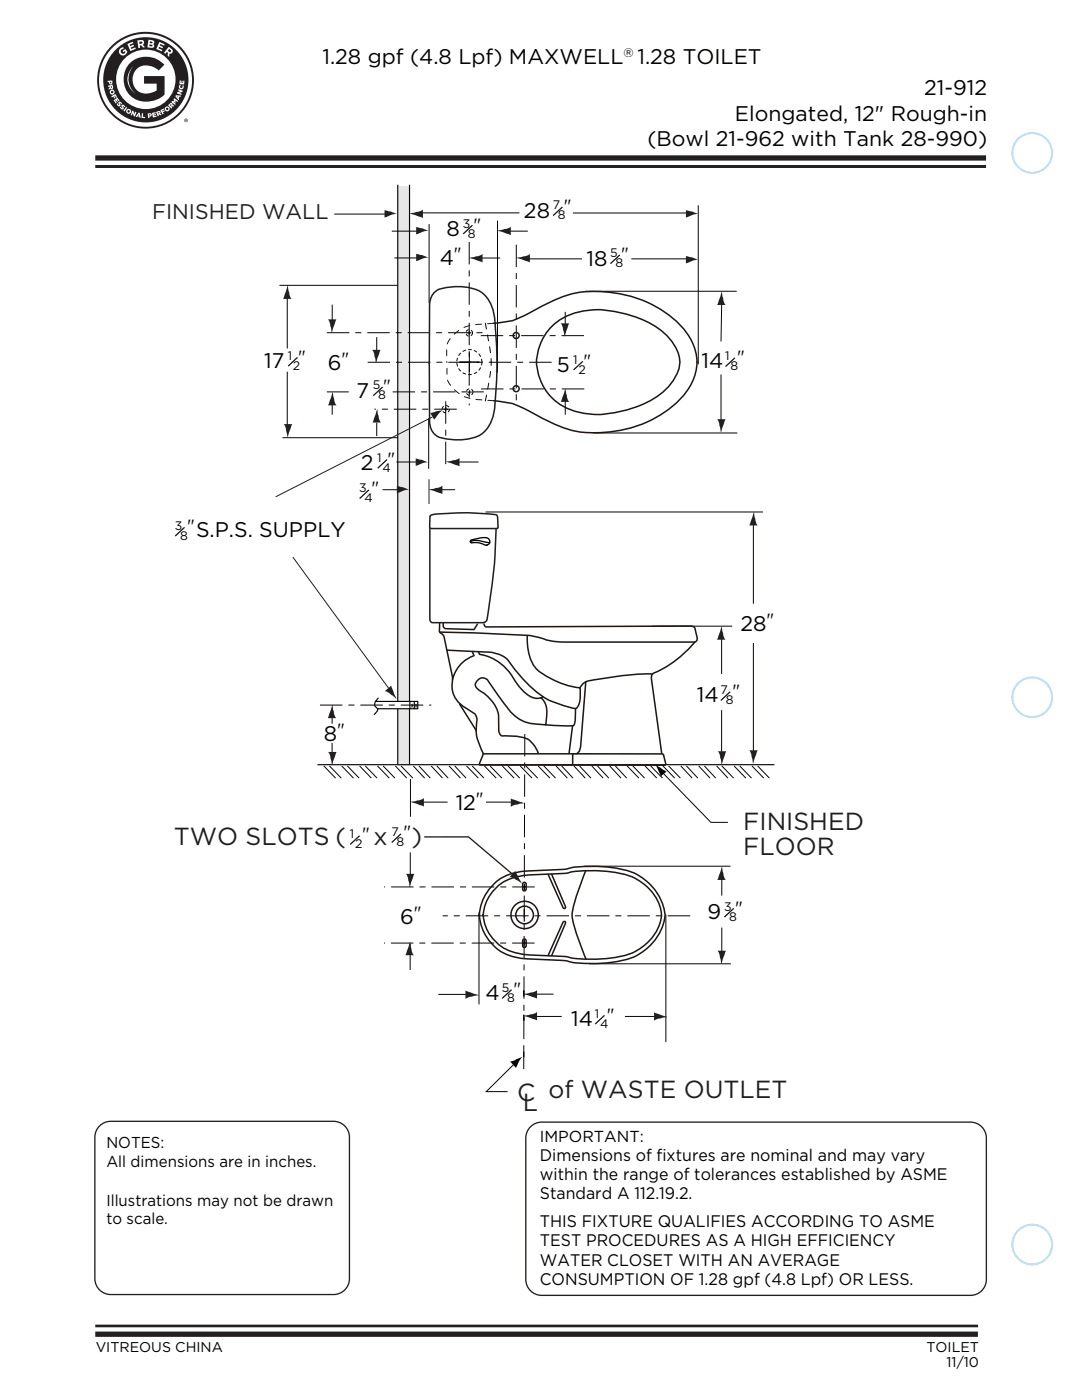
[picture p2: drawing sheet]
<svg xmlns="http://www.w3.org/2000/svg" width="216mm" height="279mm" viewBox="0 0 216 279" stroke-linecap="round" stroke-linejoin="round" font-family="sans-serif">
<g fill="none" stroke="#b9e1f7" stroke-width=".35">
<circle cx="206" cy="30.5" r="4"/>
<circle cx="206" cy="139.1" r="4"/>
<circle cx="206" cy="248.4" r="4"/>
</g>
<path d="M79.4 37.1h2.4v115.8h-2.4z" fill="#e6e7e6"/>
<g fill="none" stroke="#050504" stroke-width=".2">
<path d="M55.7 56.9h23.6M57.3 57.7v11.8M66.7 42.7h10.9M78.2 46.1h5.8M83.7 42.5h19.9M85.6 44.7v15.8M99.3 44v30.3M105.1 51.7h11M114.3 42.5h23M116.8 58.1h30.2M126 51.7h11.2M139.3 41v31.7"/>
<path d="M144 59.4l-.1 8.7M57.3 74.2v12.3M66.3 60.8v3.6M66.3 79.1v3.7M112.8 62.2v4.2M112.8 78.5v4.3M143.9 74.7v10M56.4 87.4h23M76.3 97.7h4.1M79.1 92.2h5M86.7 97.7h4.1M91.4 92.2h4.1"/>
<path d="M118.4 86.4h28.7M130.1 125h16M144 126.7v7.8M64.6 152.9l2.4 2.4M65.7 152.9l2.4 2.4M66.3 142.1v2.3M66.3 148.3v2.3M68.2 152.9l2.3 2.4M69.3 152.9l2.4 2.4M71.8 152.9l2.3 2.4M72.9 152.9l2.3 2.4M75.3 152.9l2.4 2.4"/>
<path d="M76.5 152.9l2.3 2.4M78.9 152.9l2.3 2.4M80 152.9l2.4 2.4M82.5 152.9l2.2 2.4M83.6 152.9l2.3 2.4M86 152.9l2.3 2.4M87.2 152.9l2.2 2.4M89.6 152.9l2.3 2.4M90.7 152.9l2.3 2.4M93.1 152.9l2.3 2.4M94.2 152.9l2.4 2.4M96.7 152.9l2.3 2.4"/>
<path d="M97.8 152.9l2.3 2.4M100.2 152.9l2.4 2.4M101.4 152.9l2.3 2.4M103.8 152.9l2.4 2.4M104.9 152.9l2.4 2.4M107.4 152.9l2.3 2.4M108.5 152.9l2.4 2.4M110.9 152.9l2.3 2.4M112.1 152.9l2.2 2.4M114.5 152.9l2.3 2.4M115.6 152.9l2.3 2.4M118.1 152.9l2.2 2.4"/>
<path d="M119.2 152.9l2.3 2.4M121.7 152.9l2.2 2.4M122.8 152.9l2.3 2.4M125.1 152.9l2.4 2.4M126.3 152.9l2.3 2.4M128.7 152.9l2.4 2.4M129.8 152.9l2.4 2.4M132.3 152.9l2.3 2.4M133.4 152.9l2.4 2.4M135.8 152.9l2.3 2.4M137 152.9l2.2 2.4M139.4 152.9l2.3 2.4"/>
<path d="M140.6 152.9l2.2 2.4M143 152.9l2.3 2.4M144 141.7v8.9M144 152.9l2.4 2.4M146.5 152.9l2.3 2.4M147.6 152.9l2.4 2.4M150 152.9l2.4 2.4M151.2 152.9l2.3 2.4M81.9 170.1v5.2M83.5 160.1h5.8M116.6 172.9h29.2M144 174.3v4.4"/>
<path d="M81.8 188.4v5.2M87.5 198.5h5.5M95.6 182.1v18.4M105.6 198.4h4.8M117.5 192.3h28.3M132.9 182.5v25.5M144 185.1v5.3M106.5 202.9h5.6M124.7 202.9h5.9"/>
</g>
<path d="M79.4 36.9v115.7M81.7 36.9v115.7M63.3 152.6h91.2" fill="none" stroke="#050504" stroke-width=".23"/>
<path d="M93.6 48.3v32.6M91.1 81.7h-16.4" fill="none" stroke="#050504" stroke-width=".2" stroke-dasharray="4.5 1.2 1.2 1.2" stroke-linecap="butt"/>
<path d="M74.9 140h8.5v1.4h-8.1l-.3-.4a.73 .73 0 0 1-.1-1z" fill="#fff"/>
<path d="M74.9 140h8.5v1.4h-8M75.5 139.3a1.71 1.71 0 0 0-.7 1.3v.4a.7 .7 0 0 1 .5 .9l-.7 .8M81.8 140v1.4M82.7 140v1.4M82.2 140.5v.7M83 140.5v.7M104.3 177h.7M104.6 176.5v1.2M104.3 188.2h.7M104.6 187.6v1.3M104.6 181.4v2.5" fill="none" stroke="#050504" stroke-width=".23"/>
<g fill="none" stroke="#050504" stroke-width=".2">
<path d="M78.7 51.5h5M94.7 51.5h5.1M100.4 46.1h4.9M75.2 67.3v3.7M75.2 84.3v2.7M85.5 83.4v10.2M88.6 81.7h.8M89 81.3v.7M96.9 102.2h55.3M150.3 103.3v17.2M150.3 128.3v22.7M81.9 155.5v7.5"/>
<path d="M131.2 153.2l10.7 10.9h3.3M97 160.1h5.8M102.8 212.1l-5.8 5.8h4.3"/>
</g>
<path d="M104.5 197.6v1.3M104.5 209.8v1.2M104.5 202.5v1.2" fill="none" stroke="#050504" stroke-width=".3"/>
<g fill="none" stroke="#050504" stroke-width=".2" stroke-dasharray="4.5 1.2 1.2 1.2" stroke-linecap="butt">
<path d="M103 48.8v32.3M65.2 66.4h31.2M65.2 78.2h4.4M78.4 78.2h18.1M95.9 67h21.4M96 77.6h21.8M110.1 72.3h-36.7M88.9 80.1v13.5M63.8 140.7h22.3M104.7 146.5l-.2 66.9M106.7 177h-30M106.7 188.2h-30.1"/>
<path d="M137.7 182.8h-49.4"/>
</g>
<path d="M85.6 95.7v4.9" fill="none" stroke="#231f20" stroke-width=".2"/>
<path d="M91.7 72.3h3.9M93.3 66.4h.7M93.4 78.2h.7M93.6 66.1v.7M93.7 70.4v1.9M93.7 72.2v2M93.7 77.9v.7" fill="none" stroke="#080705" stroke-width=".2"/>
<g fill="none" stroke="#080705" stroke-width=".2" stroke-dasharray=".6 .6">
<path d="M96.2 72.3a2.5 2.5 0 0 0-2.5-2.5 2.5 2.5 0 0 0-2.5 2.5M96.2 72.3a2.5 2.5 0 0 1-2.5 2.5 2.5 2.5 0 0 1-2.5-2.5"/>
<circle cx="93.6" cy="66.4" r=".66"/>
<circle cx="93.7" cy="78.2" r=".66"/>
</g>
<path d="M96.8 64.5l1 5.6 .2 2.2M96.8 80l.9-4.8 .3-3" fill="none" stroke="#080705" stroke-width=".2" stroke-dasharray="1.2 1.2"/>
<path d="M98.5 64.5l-1.9 .1a8.4 8.4 0 0 0-6 2.1l-1 1.3-.4 .7-.1 3.6M98.5 80l-1.8-.2a8.4 8.4 0 0 1-6-2l-1.1-1.3-.3-.7-.1-3.6" fill="none" stroke="#201612" stroke-width=".2" stroke-dasharray="1.2 1.2"/>
<g fill="none" stroke="#201612" stroke-width=".3">
<path d="M98.5 64.5h.1a13.8 13.8 0 0 0 7.5-2.3 25.3 25.3 0 0 1 11.2-4 23.7 23.7 0 0 1 18.9 7.2 10.8 10.8 0 0 1 2.9 6.9M109.8 65.4a13.4 13.4 0 0 1 11.3-3.5 22.8 22.8 0 0 1 11 4.2 8.3 8.3 0 0 1 3.6 6.4l-.1 .5a10.7 10.7 0 0 1-6.1 7.1 23 23 0 0 1-12.2 2.5 10.7 10.7 0 0 1-10.2-11l.1-.6a11 11 0 0 1 2.6-5.6zM139.1 72.2a12.3 12.3 0 0 1-5.7 9.5 25 25 0 0 1-19.2 4.2 59.1 59.1 0 0 1-10.1-4.6 14.8 14.8 0 0 0-5.6-1.3M87.7 124.3v1.7l.9 1.1 1.7 8.3a5.5 5.5 0 0 0 3.3 6.3l.4 .3a1.84 1.84 0 0 1 1.1 2.4 10.6 10.6 0 0 0 1.3 6l-.7 1.9v.3l.1 .1h36.8l.2-.3-.4-1.8M88.4 124.3l.1 .8 .5 .4 5.6 .1 .7-1M94.2 130l.4 .9a6.6 6.6 0 0 0-4.3 4.7M95.5 130.1l.2 .5a9.7 9.7 0 0 1 7.2 5.4 8.4 8.4 0 0 0 3.6 3.3l.9 .1 .9-.3M96.6 124.5l.2 .5 .3 .1 40.8-.2a.77 .77 0 0 1 .8 .7l.4 1.7a.7 .7 0 0 1-.5 .8h-26.1a15.7 15.7 0 0 1-5.5-1l-1.4-.3-10.9-.5-6.9-.1M105.2 126.8a10.5 10.5 0 0 0 1.7 6.5 16.3 16.3 0 0 0 8.8 4l.1 .6a6.1 6.1 0 0 1-.4 3l-.5 .5-.7-.1a16.3 16.3 0 0 1-10-6l-2.1-2.5a5.2 5.2 0 0 0-4.3-2.6l-8.6-.4M107.9 139.3a3.7 3.7 0 0 1 1.2 3.7l-.2 1.7M116.9 136.1l-1 12.9a1.5 1.5 0 0 1-1 1.4h-18.5M130.1 134.5a62.4 62.4 0 0 0-13.3 1.6l-.5 .3-.6 .9"/>
<path d="M138.6 128.1a22.5 22.5 0 0 1-8.4 6.3l-.2 .6v.6l2 14.7M91.7 140.5l3.3 5.3M114.2 144.9l-.6 5.4M114.3 150.7v2M114.5 150.4l-.2 .1v.3M114.8 141.5v.9a3.4 3.4 0 0 1-.5 2.4l-6.5-.2a8 8 0 0 1-7.2-4.2l-2.5-3.4a2.93 2.93 0 0 0-1.5-1.7 1.32 1.32 0 0 0-1.6 .8 1.32 1.32 0 0 0 .6 1.7 7.7 7.7 0 0 1 3.9 5.1v3a.97 .97 0 0 0 1.3 1h1.4a4.8 4.8 0 0 1 3.9 1.3l.8 1 .5 1.1M114.9 150.4l17.3 .1 .2 .2M98.3 176.7a10.2 10.2 0 0 1 7.3-2.9l6.8-.3a25.5 25.5 0 0 1 13.9 .6 10.1 10.1 0 0 1 6.4 9 11.2 11.2 0 0 1-10.7 9 25.8 25.8 0 0 1-8.2-.1l-1.4-.3-6.8-.3a9.5 9.5 0 0 1-9.2-5.6l-.6-2.1-.2-1.2v.2a9.1 9.1 0 0 1 2.7-6zM98.7 177.5a9.9 9.9 0 0 1 7.3-2.9l6.5-.3a25.7 25.7 0 0 1 13.4 .6 9.3 9.3 0 0 1 6.1 7.8 10.1 10.1 0 0 1-9.1 8.4 30.4 30.4 0 0 1-9 0l-1.4-.2-6.5-.3a9.7 9.7 0 0 1-8.2-4 7.8 7.8 0 0 1-1.4-4v.1a8.1 8.1 0 0 1 2.3-5.2zM104.5 176.1a.35 .35 0 0 1 .5 .3v1a.35 .35 0 0 1-.4 .4 .35 .35 0 0 1-.3-.4v-1zM110.1 174.5l2.7 6.4-.1 .4-.4-.2-2.9-6.6M116.9 173.8l-.1 .2a42.4 42.4 0 0 0-2.6 8.6 42.4 42.4 0 0 0 2.7 8.9"/>
<path d="M104.5 187.4a.35 .35 0 0 1 .5 .3v1a.35 .35 0 0 1-.4 .4 .35 .35 0 0 1-.3-.4v-1zM109.4 190.7l2.9-6.7 .4-.1 .1 .4-2.7 6.4"/>
<circle cx="103" cy="77.6" r=".6"/>
<circle cx="103" cy="67" r=".6"/>
<circle cx="104.7" cy="182.6" r="1.76"/>
<circle cx="104.7" cy="182.6" r="2.73"/>
</g>
<circle cx="89" cy="81.7" r=".73" fill="none" stroke="#050504" stroke-width=".2" stroke-dasharray=".6 .6"/>
<path d="M130.7 152.5l2.3 1.5-1.1 .9z" fill="#050504"/>
<path d="M86.3 83.2l-31.3 15.9M58.4 111.2l19.5 26.6" fill="none" stroke="#201c1d" stroke-width=".2"/>
<path d="M84.7 167h8.8l9.5 8.1" fill="none" stroke="#201c1d" stroke-width=".26"/>
<path d="M110.4 43l1.8-1.7z" fill="#262324"/>
<path d="M110.4 43l1.8-1.7" fill="none" stroke="#211e1e" stroke-width=".2" stroke-dasharray="9 1.5 3 1.5" stroke-linecap="butt"/>
<path d="M121.8 52.6l1.9-1.7z" fill="#262324"/>
<path d="M121.8 52.6l1.9-1.7" fill="none" stroke="#211e1e" stroke-width=".2" stroke-dasharray="9 1.5 3 1.5" stroke-linecap="butt"/>
<path d="M57.5 73.1l1.8-1.7z" fill="#262324"/>
<path d="M57.5 73.1l1.8-1.7" fill="none" stroke="#211e1e" stroke-width=".2" stroke-dasharray="9 1.5 3 1.5" stroke-linecap="butt"/>
<path d="M143.9 139.8l1.8-1.7z" fill="#252122"/>
<path d="M143.9 139.8l1.8-1.7" fill="none" stroke="#211e1e" stroke-width=".2" stroke-dasharray="9 1.5 3 1.5" stroke-linecap="butt"/>
<path d="M118.8 204.4l1.8-1.7z" fill="#252122"/>
<path d="M118.8 204.4l1.8-1.7" fill="none" stroke="#211e1e" stroke-width=".2" stroke-dasharray="9 1.5 3 1.5" stroke-linecap="butt"/>
<path d="M144.8 73.1l1.8-1.7z" fill="#262324"/>
<path d="M144.8 73.1l1.8-1.7" fill="none" stroke="#211e1e" stroke-width=".2" stroke-dasharray="9 1.5 3 1.5" stroke-linecap="butt"/>
<path d="M92.4 46.7l1.9-1.7z" fill="#262324"/>
<path d="M92.4 46.7l1.9-1.7" fill="none" stroke="#211e1e" stroke-width=".2" stroke-dasharray="9 1.5 3 1.5" stroke-linecap="butt"/>
<path d="M75.4 93.4l1.8-1.7z" fill="#262324"/>
<path d="M75.4 93.4l1.8-1.7" fill="none" stroke="#211e1e" stroke-width=".2" stroke-dasharray="9 1.5 3 1.5" stroke-linecap="butt"/>
<path d="M114.5 73.8l1.8-1.7z" fill="#262324"/>
<path d="M114.5 73.8l1.8-1.7" fill="none" stroke="#211e1e" stroke-width=".2" stroke-dasharray="9 1.5 3 1.5" stroke-linecap="butt"/>
<path d="M74.5 78.9l1.8-1.7z" fill="#262324"/>
<path d="M74.5 78.9l1.8-1.7" fill="none" stroke="#211e1e" stroke-width=".2" stroke-dasharray="9 1.5 3 1.5" stroke-linecap="butt"/>
<path d="M144.6 183l1.8-1.7z" fill="#252122"/>
<path d="M144.6 183l1.8-1.7" fill="none" stroke="#211e1e" stroke-width=".2" stroke-dasharray="9 1.5 3 1.5" stroke-linecap="butt"/>
<path d="M100.2 199.2l1.9-1.7z" fill="#252122"/>
<path d="M100.2 199.2l1.9-1.7" fill="none" stroke="#211e1e" stroke-width=".2" stroke-dasharray="9 1.5 3 1.5" stroke-linecap="butt"/>
<path d="M35 107l1.8-1.7z" fill="#252122"/>
<path d="M35 107l1.8-1.7" fill="none" stroke="#211e1e" stroke-width=".2" stroke-dasharray="9 1.5 3 1.5" stroke-linecap="butt"/>
<path d="M71.8 99.5l1.8-1.7z" fill="#262324"/>
<path d="M71.8 99.5l1.8-1.7" fill="none" stroke="#211e1e" stroke-width=".2" stroke-dasharray="9 1.5 3 1.5" stroke-linecap="butt"/>
<path d="M69.9 168.5l1.8-1.7z" fill="#252122"/>
<path d="M69.9 168.5l1.8-1.7" fill="none" stroke="#211e1e" stroke-width=".2" stroke-dasharray="9 1.5 3 1.5" stroke-linecap="butt"/>
<path d="M78.2 168.1l1.8-1.7z" fill="#252122"/>
<path d="M78.2 168.1l1.8-1.7" fill="none" stroke="#211e1e" stroke-width=".2" stroke-dasharray="9 1.5 3 1.5" stroke-linecap="butt"/>
<path d="M101.8 211.9l.9-.3 1.7-.8-.7 .7-.8 1.6z" fill="#050504"/>
<path d="M85.7 72.5v11.2a3.3 3.3 0 0 0 3.1 3.9 10.2 10.2 0 0 0 7.5-1.1 8.4 8.4 0 0 0 2.5-6.5l.1-.8a81.2 81.2 0 0 0-.3-16.5 5.9 5.9 0 0 0-5.6-5.4 13.6 13.6 0 0 0-5.4 .4 3.5 3.5 0 0 0-1.9 3.6v11.2M85.8 105.5v18.2a.62 .62 0 0 0 .6 .6h9.8a.91 .91 0 0 0 1-.9l1.4-10 .4-7.9M85.9 102.9a34.2 34.2 0 0 1 7.7-.6l5.4 .4 .3 .5v2.2l-13.3 .1-.3-.4 .1-2z" fill="none" stroke="#211e1e" stroke-width=".3"/>
<path d="M97 107.3a.75 .75 0 0 1 .7 .7 .75 .75 0 0 1-.7 .8M97 107.3l-2.1 .3a.98 .98 0 0 0-1.1 .4l.2 .3a5.1 5.1 0 0 1 2.9 .5l.3-.1M97.7 108.3l-.8-.1a3.9 3.9 0 0 0-2.9-.1v.2" fill="none" stroke="#050504" stroke-width=".26"/>
<path d="M19 31.5h177.8M19 266.3h176.1" fill="none" stroke="#231f20" stroke-width="1.1" stroke-linecap="butt"/>
<path d="M19 264.6h176.2" fill="none" stroke="#231f20" stroke-width=".53"/>
<path d="M19.9 224.7a3.2 3.2 0 0 1 2.2-.9h44.5a3.2 3.2 0 0 1 3.1 3.2v28.2a3.2 3.2 0 0 1-3.1 3.2h-44.5a3.2 3.2 0 0 1-3.2-3.2v-28.2a3.2 3.2 0 0 1 1-2.3zM105.8 224.9a3.2 3.2 0 0 1 2.3-1h85.5a3.2 3.2 0 0 1 3.2 3.2v28.2a3.2 3.2 0 0 1-3.2 3.2h-85.5a3.2 3.2 0 0 1-3.2-3.2v-28.2a3.2 3.2 0 0 1 .9-2.2z" fill="none" stroke="#231f20" stroke-width=".26"/>
<path d="M19 33.2h177.8" fill="none" stroke="#231f20" stroke-width=".59"/>
<g fill="#231f20">
<path d="M76.7 42l2.6 .7-.9 .1-1.7 .6z"/>
<path d="M136.9 42l2.6 .7-1 .1-1.6 .6z"/>
<path d="M136.9 51.1l2.6 .7-1 .1-1.6 .7z"/>
<path d="M83 45.3l2.7 .8-1 .1-1.7 .6z"/>
<path d="M83 50.7l2.7 .7-1 .1-1.7 .6z"/>
<path d="M81.7 42.5l1.8-.3 .9-.4v1.7z"/>
<path d="M82.9 91.5l2.7 .8-1 .1-1.7 .6z"/>
<path d="M85.9 82.5l2.6-.7-.8 .6-1.1 1.3z"/>
<path d="M79.2 97l2.6 .7-1 .1-1.6 .6z"/>
<path d="M89 92.1l1.8-.3 .9-.4v1.7z"/>
<path d="M85.6 97.6l1.8-.3 .9-.4v1.7z"/>
<path d="M93.6 51.4l1.8-.3 .9-.4v1.7z"/>
<path d="M99.2 46l1.8-.3 .9-.5v1.7z"/>
<path d="M103 51.4l1.8-.3 .9-.4v1.7z"/>
<path d="M144.1 58.2l.3 1.8 .4 .9h-1.7z"/>
<path d="M57.5 57l.2 1.7 .5 1h-1.7z"/>
<path d="M65.4 63.7h1.7l-1 2.7-.2-1.8z"/>
<path d="M66.4 78.2l.3 1.8 .5 .9h-1.7z"/>
<path d="M75.3 81.6l.3 1.8 .4 .9h-1.7z"/>
<path d="M112.9 77.5l.3 1.8 .4 .9h-1.7z"/>
<path d="M56.6 84.6h1.7l-1 2.7-.3-1.8z"/>
<path d="M74.2 69.8h1.7l-.9 2.7-.3-1.8z"/>
<path d="M66.4 140.6l.3 1.8 .4 .9h-1.7z"/>
<path d="M65.5 150.1h1.7l-1 2.7-.3-1.8z"/>
<path d="M81.9 187.9l.2 1.8 .5 .9h-1.7z"/>
<path d="M81 174.4h1.7l-1 2.7-.3-1.8z"/>
<path d="M144.1 172.9l.3 1.8 .4 .9h-1.7z"/>
<path d="M143.2 189.7h1.7l-1 2.7-.3-1.8z"/>
<path d="M76.8 137.9l1.3-1.1 1 2.7-1.4-1.2z"/>
<path d="M102.8 173.8l1.3 2.6-1.5-1.1-.9-.3z"/>
<path d="M101.9 159.4l2.7 .9-1.8 .3-.9 .5z"/>
<path d="M81.9 160l1.8-.3 .9-.4v1.7z"/>
<path d="M92.9 197.7l2.7 1-1.8 .2-.9 .5z"/>
<path d="M104.5 198.3l1.8-.3 .9-.4v1.7z"/>
<path d="M130.5 202l2.7 1-1.8 .3-.9 .4z"/>
<path d="M104.5 202.7l1.8-.3 .9-.5v1.7z"/>
<path d="M111.9 64.5h1.7l-1 2.7-.3-1.8z"/>
<path d="M143.1 83.7h1.7l-1 2.7-.3-1.8z"/>
<path d="M144 125l.3 1.8 .5 .9h-1.7z"/>
<path d="M143.2 149.9h1.7l-.9 2.7-.3-1.8z"/>
<path d="M150.5 102.2l.3 1.8 .4 .9h-1.7z"/>
<path d="M149.5 149.7h1.7l-1 2.7-.3-1.8z"/>
<path d="M19.8 16a9.3 9.3 0 0 0 18.5 0 9.3 9.3 0 0 0-18.5 0zM19.4 16a9.7 9.7 0 0 1 19.3 0 9.7 9.7 0 0 1-19.3 0z"/>
<path d="M26.6 13.1a3.9 3.9 0 0 0 .5 5.7 3.6 3.6 0 0 1-.5-5.7zM25.7 12.8a4.6 4.6 0 0 0-.2 5.7 4.6 4.6 0 0 0 5.5 1.5 4 4 0 0 0 1.8-1.2v-3.6h-4.1v1.5h2.6v1.4a3.1 3.1 0 0 1-4.6-1.1 2.84 2.84 0 0 1 .7-3.4 2.84 2.84 0 0 1 3.5-.1l.8 .6 1.1-1.2a4.9 4.9 0 0 0-7.1-.1z"/>
<path d="M31.5 22.5v.2l.3-.2-.1-.1zM35.9 16l.2 .1-.1 .5h.2v-.5h.2v.5h.1l.1-.5h.2l-.1 .8-.9-.1zM35.9 17l.1-.1 .1 .2-.2 .2 .2 .3 .3-.2v-.2l.1-.2a.49 .49 0 0 1 0 .7 .49 .49 0 0 1-.7 0 .49 .49 0 0 1 .1-.7zM35.6 17.8l.9 .3-.1 .2-.6 .2 .5 .2-.1 .2-.9-.3 .1-.2 .6-.2-.5-.2zM35.1 19l1 .1-.1 .2h-.2l-.2 .7-.6-.8zM34.8 19.6l.7 .5-.1 .3-.5-.4 .2 .4h-.4l.4 .3-.2 .2-.7-.5 .2-.2h.4l-.2-.4zM33.5 21l.6-.4 .3 .1v.3l.4 .1-.2 .2-.3-.1-.1 .1 .2 .2-.2 .2zM32.8 21.7a.5 .5 0 0 1 1 0 .5 .5 0 0 1-1 0zM32 22l.7-.4 .1 .2-.5 .3 .1 .1 .4-.2 .1 .2-.4 .2 .2 .3-.3 .1zM31.1 22.3l.8-.1 .1 .1v.4l.3 .2-.3 .1-.3-.2-.1 .1 .1 .2-.2 .1zM30.3 22.5l.7-.1 .1 .2-.5 .1v.1l.5-.1v.2l-.4 .1v.2l.5-.1 .1 .2-.8 .2zM29.5 22.6l.7 .1 .1 .4-.5 .2v.2l-.2 .1zM23.2 15.8a5.9 5.9 0 0 1 11.8 0 5.9 5.9 0 0 1-11.8 0zM28.3 22.6h.3l-.1 .7h.5v.3l-.8-.1zM27.6 22.5h.3l.2 1-.7-.3-.1 .2-.2-.1zM26.4 22.1l.2 .1 .2 .6 .2-.5 .2 .1-.3 .9-.2-.1-.2-.6-.2 .4-.2-.1zM25.2 22.2a.5 .5 0 0 1 1 0 .5 .5 0 0 1-1 0zM25.2 21.3l.2 .2-.6 .8-.2-.2zM23.9 21.3h.2l.3 .3-.1-.6a.42 .42 0 0 1 .4-.1 .42 .42 0 0 1 .3 .4l-.2 .1-.3-.3 .2 .5a.42 .42 0 0 1-.5 .2 .42 .42 0 0 1-.3-.5zM23.3 20.7h.2l.3 .3-.1-.6a.42 .42 0 0 1 .5 0 .42 .42 0 0 1 .1 .4h-.2l-.2-.3a.39 .39 0 0 1 .1 .5 .39 .39 0 0 1-.4 .2zM22.7 20l.7-.5 .5 .6-.2 .1-.3-.4-.1 .1 .2 .4-.1 .1-.3-.4-.1 .1 .3 .4-.2 .1zM22.2 19.2l.8-.4 .4 .6-.2 .1-.2-.4-.2 .1 .2 .4-.2 .1-.2-.4-.3 .1zM21.9 18.4a.5 .5 0 0 1 1 0 .5 .5 0 0 1-1 0zM21.6 17.1l.9-.2v.8l-.2 .1-.3-.1-.3 .2v-.2l.2-.4-.3 .1zM21.5 16.1h.9v.6l-.1 .1h-.4l-.1-.4h-.3zM24 9.6l.6-.2v.4a.49 .49 0 0 0-.5 .4 .49 .49 0 0 0 .4 .5 .49 .49 0 0 0 .5-.3l-.1-.2-.3 .2-.1-.2 .5-.4 .4 .5a.82 .82 0 0 1-1.2 .7 .82 .82 0 0 1-.2-1.4zM25.4 8.8l1.1-.5 .1 .3-.8 .3 .2 .3 .6-.3 .2 .3-.7 .3 .1 .3 .8-.3 .1 .2-1.1 .5zM27.4 8.1l.7-.1a.51 .51 0 0 1 .6 .3 .51 .51 0 0 1-.2 .6l.4 .5-.4 .1-.4-.5-.2 .1v.5h-.3zM29.6 7.9l.7 .1a.4 .4 0 0 1 .5 .3 .4 .4 0 0 1-.3 .5l.3 .2-.1 .4-.6 .1-.7-.1zM31.8 8.4l1.1 .4-.1 .3-.8-.3-.1 .3 .6 .3-.1 .2-.7-.3-.1 .3 .8 .4-.1 .3-1.1-.5zM33.7 9.3l.5 .5a.51 .51 0 0 1 .2 .6 .51 .51 0 0 1-.6 .3v.7l-.4-.3 .1-.6-.2-.1-.3 .3-.3-.2zM20.6 15.9a8.5 8.5 0 0 0 17 0 8.5 8.5 0 0 0-17 0zM33.9 21l.1 .1 .2-.2-.1-.1zM33.1 21.7a.25 .25 0 0 0 .5 0 .25 .25 0 0 0-.5 0zM33.8 9.8l-.3 .3 .4 .3 .2-.2zM29.9 8.3v.3h.5v-.1v-.1zM22.1 17.3l.1 .2h.1v-.3zM25.4 22.2a.25 .25 0 0 0 .5 0 .25 .25 0 0 0-.5 0zM22 16.4v.2h.2v-.3zM22.2 18.4a.24 .24 0 0 0 .4 0 .24 .24 0 0 0-.4 0zM35.3 19.3l.2 .2 .1-.2zM29.7 22.8l.1 .3 .2-.1v-.2zM27.7 22.8l-.2 .2 .2 .1zM29.8 8.9v.3h.6v-.1v-.1zM27.8 8.3v.5l.6-.2-.1-.3z"/>
<path d="M37.1 23.9l.1 .1zM37 23.8l.2 .1 .1 .3-.2-.1-.1 .1zM36.8 24a.3 .3 0 0 0 .6 0 .3 .3 0 0 0-.6 0zM36.8 24a.37 .37 0 0 1 .7 0 .37 .37 0 0 1-.7 0z"/>
</g>
<g font-size="4.9" fill="#211e1e">
<text x="148.3" y="165.6">FINISHED</text>
<text x="34.7" y="168.6">TWO SLOTS (</text>
<text x="74.5" y="168.6">x</text>
<text x="82.1" y="168.6">)</text>
<text x="148.3" y="170.6">FLOOR</text>
<text x="103.2" y="219.8">C of WASTE OUTLET</text>
<text x="104.4" y="221.8">L</text>
</g>
<g font-size="4.2">
<text x="64.3" y="12.8">1.28 gpf (4.8 Lpf) MAXWELL 1.28 TOILET</text>
<text x="184.4" y="19">21-912</text>
<text x="129.2" y="29.2">(Bowl 21-962 with Tank 28-990)</text>
<text x="146.7" y="24.1">Elongated, 12&quot; Rough-in</text>
<text x="39.1" y="107.1">S.P.S. SUPPLY</text>
</g>
<text font-size="4.2" fill="#231f20" x="30.4" y="43.7">FINISHED WALL</text>
<g font-size="4.2" fill="#030303">
<text x="89.1" y="47.1">8</text>
<text x="104.6" y="43.4">28</text>
<text x="87.7" y="52.8">4</text>
<text x="117" y="53">18</text>
<text x="52.7" y="73.5">17</text>
<text x="65.4" y="73.9">6</text>
<text x="111.1" y="74.2">5</text>
<text x="140" y="73.5">14</text>
<text x="71.2" y="79.3">7</text>
<text x="72" y="93.8">2</text>
</g>
<g font-size="4.2" fill="#020202">
<text x="147.7" y="125.9">28</text>
<text x="139.1" y="140.2">14</text>
<text x="64.6" y="147.9">8</text>
<text x="90.9" y="161.7">12</text>
<text x="79.8" y="184.4">6</text>
<text x="141.2" y="183.4">9</text>
<text x="96.9" y="199.6">4</text>
<text x="114" y="204.8">14</text>
</g>
<g font-size="3.5" fill="#030303">
<text x="94.5" y="46">&quot;</text>
<text x="112.5" y="42.4">&quot;</text>
<text x="90.6" y="51.8">&quot;</text>
<text x="124" y="51.9">&quot;</text>
<text x="59.5" y="72.4">&quot;</text>
<text x="68.2" y="72.9">&quot;</text>
<text x="116.4" y="73.2">&quot;</text>
<text x="147.1" y="72.5">&quot;</text>
<text x="76.4" y="78.3">&quot;</text>
<text x="77.3" y="92.8">&quot;</text>
<text x="74.1" y="98.7">&quot;</text>
</g>
<g font-size="3.5" fill="#020202">
<text x="37.3" y="106.2">&quot;</text>
<text x="152.9" y="124.9">&quot;</text>
<text x="146.2" y="139.1">&quot;</text>
<text x="67.3" y="146.9">&quot;</text>
<text x="95" y="160.7">&quot;</text>
<text x="72.3" y="167.7">&quot;</text>
<text x="80.5" y="167.3">&quot;</text>
<text x="82.6" y="183.3">&quot;</text>
<text x="146.7" y="182.4">&quot;</text>
<text x="102.5" y="198.6">&quot;</text>
<text x="121.1" y="203.7">&quot;</text>
</g>
<g font-size="3.3">
<text x="107.7" y="231.7">Dimensions of fixtures are nominal and may vary</text>
<text x="107.7" y="235.6">within the range of tolerances established by ASME</text>
<text x="107.7" y="239.4">Standard A 112.19.2.</text>
<text x="107.7" y="244.9">THIS FIXTURE QUALIFIES ACCORDING TO ASME</text>
<text x="107.7" y="248.8">TEST PROCEDURES AS A HIGH EFFICIENCY</text>
<text x="107.7" y="252.6">WATER CLOSET WITH AN AVERAGE</text>
<text x="107.7" y="256.4">CONSUMPTION OF 1.28 gpf (4.8 Lpf) OR LESS.</text>
</g>
<g font-size="3.2">
<text x="107.7" y="227.9">IMPORTANT:</text>
<text x="21.2" y="229.1">NOTES:</text>
<text x="21.2" y="233">All dimensions are in inches.</text>
<text x="21.2" y="240.7">Illustrations may not be drawn</text>
<text x="21.2" y="244.3">to scale.</text>
</g>
<g font-size="2.8">
<text x="19.1" y="269.8">VITREOUS CHINA</text>
<text x="184.8" y="269.8">TOILET</text>
<text x="188.9" y="272.8">11/10</text>
</g>
<text font-size="2.5" x="124.4" y="11.4">®</text>
<g font-size="2.5" fill="#030303">
<text x="110.3" y="41.8">7</text>
<text x="92.3" y="45.5">3</text>
<text x="93.4" y="47.4">8</text>
<text x="111.3" y="43.8">8</text>
<text x="121.7" y="51.4">5</text>
<text x="122.8" y="53.3">8</text>
<text x="57.4" y="71.8">1</text>
<text x="144.7" y="71.9">1</text>
<text x="58.5" y="73.8">2</text>
<text x="74.4" y="77.7">5</text>
<text x="114.4" y="72.6">1</text>
<text x="115.4" y="74.5">2</text>
<text x="145.8" y="73.9">8</text>
<text x="75.5" y="79.7">8</text>
<text x="75.3" y="92.2">1</text>
<text x="76.3" y="94.2">4</text>
<text x="71.7" y="98.3">3</text>
<text x="72.7" y="100.2">4</text>
</g>
<g font-size="2.5" fill="#020202">
<text x="34.9" y="105.8">3</text>
<text x="35.9" y="107.7">8</text>
<text x="143.8" y="138.6">7</text>
<text x="144.8" y="140.5">8</text>
<text x="69.8" y="167.3">1</text>
<text x="78.1" y="166.9">7</text>
<text x="70.9" y="169.2">2</text>
<text x="79.1" y="168.9">8</text>
<text x="144.5" y="181.8">3</text>
<text x="145.5" y="183.7">8</text>
<text x="100.1" y="198">5</text>
<text x="101.2" y="200">8</text>
<text x="118.7" y="203.1">1</text>
<text x="119.7" y="205.1">4</text>
</g>
</svg>
